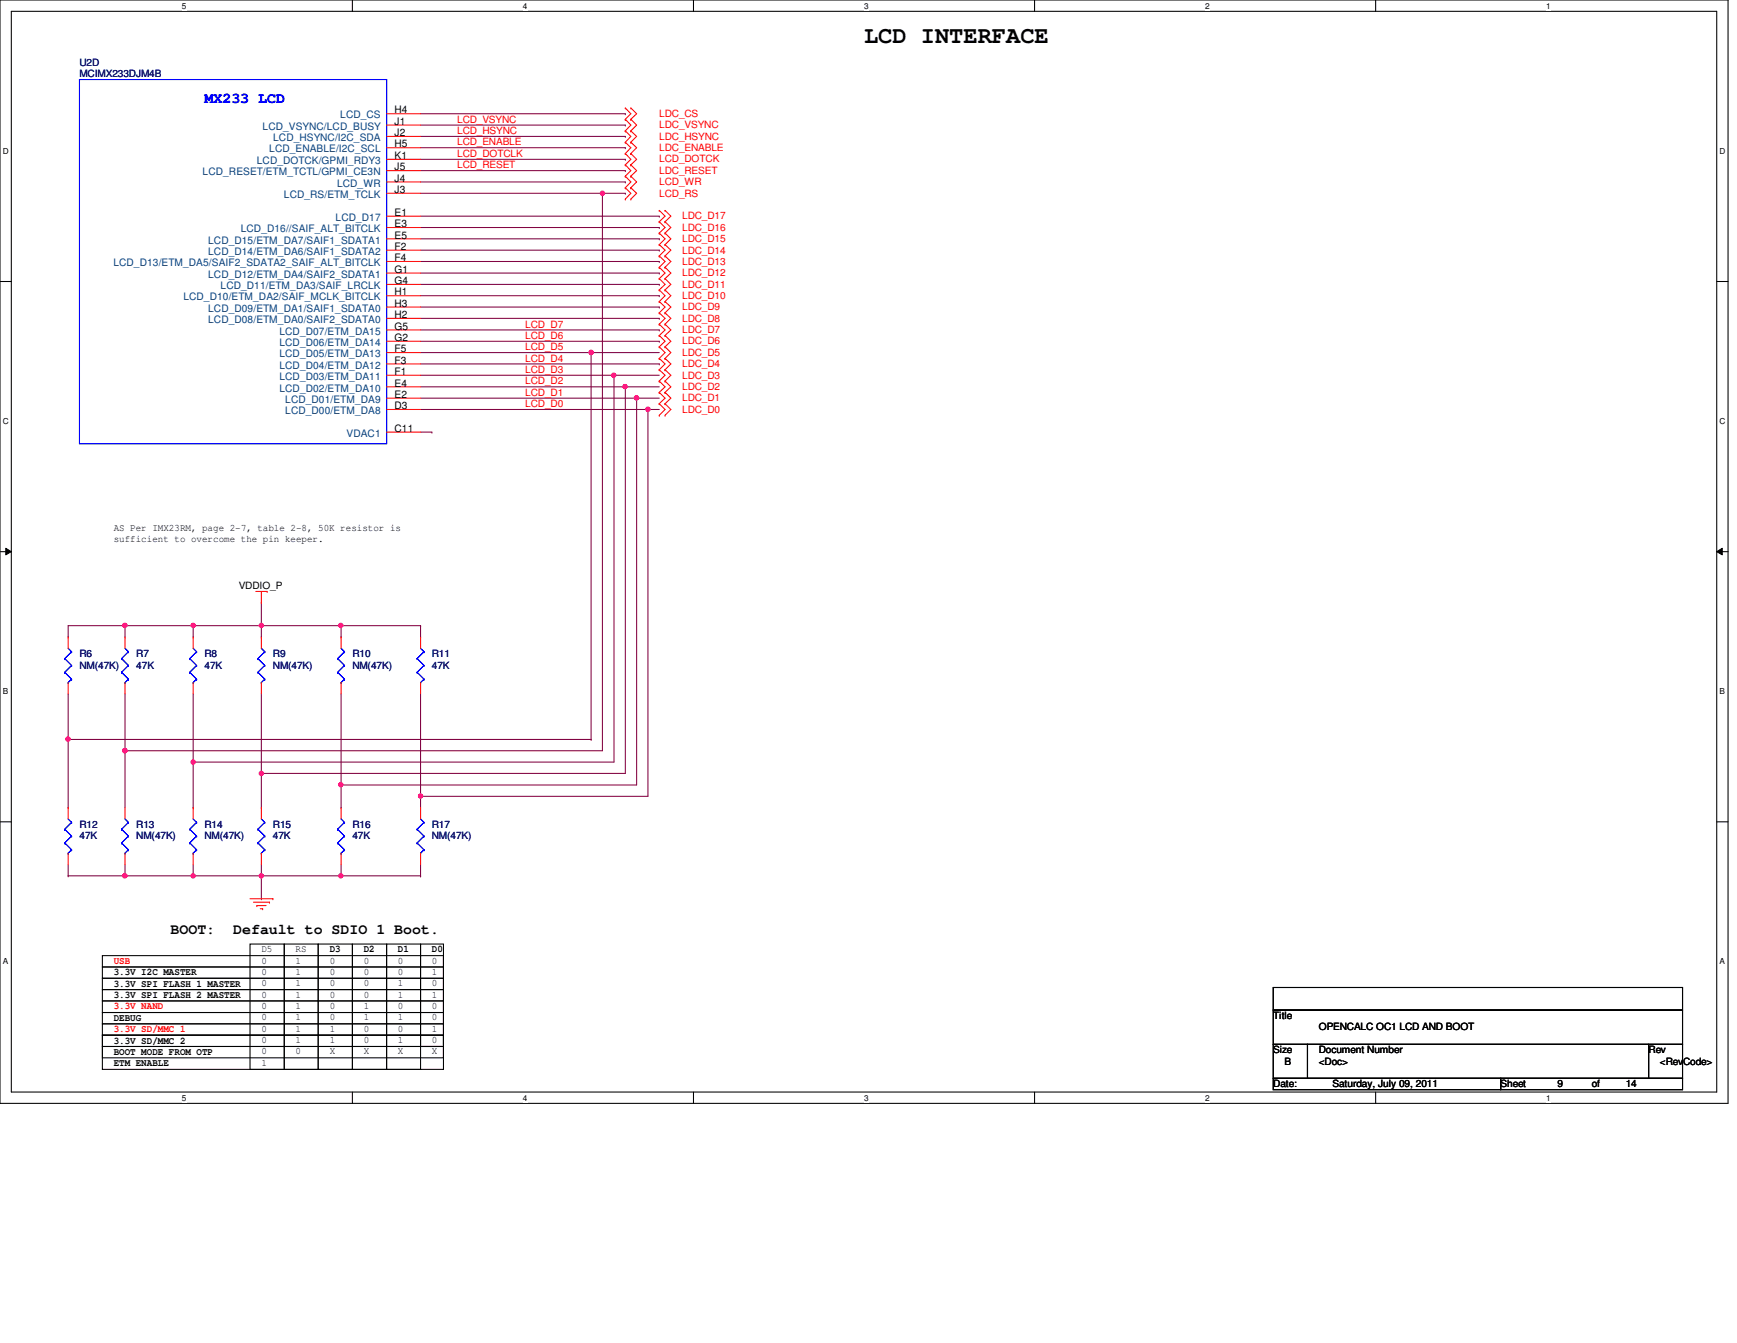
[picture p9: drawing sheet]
<svg xmlns="http://www.w3.org/2000/svg" width="279mm" height="216mm" viewBox="0 0 279 216" stroke-linecap="round" stroke-linejoin="round" font-family="sans-serif">
<path d="M0 0h278v177.4h-278zM1.8 1.8h274.3v173.8h-274.3z" fill="none" stroke="#000" stroke-width=".17"/>
<g fill="#fff">
<path d="M29.3 .2h.7v1.5h-.7z"/>
<path d="M29.3 175.8h.7v1.4h-.7z"/>
</g>
<path d="M56.7 0v1.8M56.7 175.6v1.8" fill="none" stroke="#000" stroke-width=".17"/>
<g fill="#fff">
<path d="M84.1 .2h.7v1.5h-.7z"/>
<path d="M84.1 175.8h.7v1.4h-.7z"/>
</g>
<path d="M111.5 0v1.8M111.5 175.6v1.8" fill="none" stroke="#000" stroke-width=".17"/>
<g fill="#fff">
<path d="M139 .2h.7v1.5h-.7z"/>
<path d="M139 175.8h.7v1.4h-.7z"/>
</g>
<path d="M166.4 0v1.8M166.4 175.6v1.8" fill="none" stroke="#000" stroke-width=".17"/>
<g fill="#fff">
<path d="M193.8 .2h.8v1.5h-.8z"/>
<path d="M193.8 175.8h.8v1.4h-.8z"/>
</g>
<path d="M221.3 0v1.8M221.3 175.6v1.8" fill="none" stroke="#000" stroke-width=".17"/>
<g fill="#fff">
<path d="M248.7 .2h.7v1.5h-.7z"/>
<path d="M248.7 175.8h.7v1.4h-.7z"/>
<path d="M.5 23.5h.9v1.5h-.9z"/>
<path d="M276.6 23.5h.9v1.5h-.9z"/>
<path d="M.5 67h.9v1.5h-.9z"/>
<path d="M276.6 67h.9v1.5h-.9z"/>
</g>
<path d="M0 45.3h1.8M276.1 45.3h1.9" fill="none" stroke="#000" stroke-width=".17"/>
<g fill="#fff">
<path d="M.5 110.4h.8v1.5h-.8z"/>
<path d="M276.6 110.4h.9v1.5h-.9z"/>
</g>
<path d="M0 88.7h1.8M276.1 88.7h1.9" fill="none" stroke="#000" stroke-width=".17"/>
<path d="M.9 88.1l.9 .6-.9 .5zM276.1 88.7l.9-.6v1.1z" fill="#000"/>
<path d="M.9 88.1l.9 .6-.9 .5zM276.1 88.7l.9-.6v1.1z" fill="none" stroke="#000" stroke-width=".16"/>
<g fill="#fff">
<path d="M.5 153.8h.8v1.5h-.8z"/>
<path d="M276.6 153.8h.9v1.5h-.9z"/>
</g>
<path d="M0 132.1h1.8M276.1 132.1h1.9" fill="none" stroke="#000" stroke-width=".17"/>
<g fill="none" stroke="#800040" stroke-width=".17">
<path d="M67.6 27.4h33M67.6 25.6h33M67.6 23.7h33M100.6 27.4h.1M100.6 25.6h.1M100.6 23.7h.1M67.6 53h38.4M67.6 56.7h27.5M67.6 58.5h38.4M67.6 54.9h38.4M95.1 56.7h.1M106 53h.1"/>
<path d="M106 58.5h.1M106 54.9h.1M67.6 62.2h33M67.6 64h34.8M67.6 60.3h31.2M67.6 65.8h36.6M98.8 60.3h.1M100.6 62.2h.1M102.4 64h.1M104.2 65.8h.1M42 96.9v3.7M11 118.9h.1"/>
<path d="M11 111.5v7.4M31.1 102.4h.1M31.1 111.5v11M42 100.6h.1M42 100.6h-10.9v1.8M42 111.5v12.8M54.9 102.4h.1M54.9 100.6v1.8M54.9 111.5v14.7M67.6 102.4h.1M67.6 100.6v1.8M67.6 111.5v16.5"/>
<path d="M31.1 122.5h.1M42 124.3h.1M54.9 126.2h.1M67.6 128h.1"/>
</g>
<circle cx="42" cy="100.5" r=".34" fill="#f0f"/>
<circle cx="42" cy="100.5" r=".34" fill="none" stroke="#f0f" stroke-width=".17"/>
<path d="M42 102.4h.1M54.9 100.6h.1M54.9 100.6h-12.9v1.8" fill="none" stroke="#800040" stroke-width=".17"/>
<circle cx="54.8" cy="100.5" r=".34" fill="#f0f"/>
<circle cx="54.8" cy="100.5" r=".34" fill="none" stroke="#f0f" stroke-width=".17"/>
<path d="M54.9 100.6h12.7M67.6 100.6h.1M31.1 140.8h10.9M42 140.8h.1" fill="none" stroke="#800040" stroke-width=".17"/>
<circle cx="42" cy="140.8" r=".34" fill="#f0f"/>
<circle cx="42" cy="140.8" r=".34" fill="none" stroke="#f0f" stroke-width=".17"/>
<path d="M11 139v1.8M54.9 139v1.8M67.6 139v1.8M11 140.8h.1M11 140.8h9.1M20.1 140.8h.1M42 144.5h.1M42 140.8v3.7M54.9 140.8h.1M54.9 140.8h12.7M67.6 140.8h.1" fill="none" stroke="#800040" stroke-width=".17"/>
<circle cx="20.1" cy="140.8" r=".36" fill="#f0f"/>
<circle cx="20.1" cy="140.8" r=".36" fill="none" stroke="#f0f" stroke-width=".17"/>
<path d="M42 140.8h12.9M54.9 140.8h.1" fill="none" stroke="#800040" stroke-width=".17"/>
<circle cx="54.8" cy="140.8" r=".34" fill="#f0f"/>
<circle cx="54.8" cy="140.8" r=".34" fill="none" stroke="#f0f" stroke-width=".17"/>
<g fill="none" stroke="#800040" stroke-width=".17">
<path d="M67.6 29.3h33M67.6 20.1h33M67.6 21.9h33M100.6 29.3h.1M100.6 20.1h.1M100.6 21.9h.1M67.6 69.5h1.9M69.5 69.5h.1M20.1 102.4h.1M20.1 111.5v9.2M31.1 100.6h.1M31.1 100.6h-11v1.8"/>
<path d="M20.1 120.7h.1M31.1 139v1.8M42 139v1.8M31.1 140.8h.1M42 140.8h.1"/>
</g>
<circle cx="20.1" cy="100.5" r=".36" fill="#f0f"/>
<circle cx="20.1" cy="100.5" r=".36" fill="none" stroke="#f0f" stroke-width=".17"/>
<circle cx="31.1" cy="100.5" r=".34" fill="#f0f"/>
<circle cx="31.1" cy="100.5" r=".34" fill="none" stroke="#f0f" stroke-width=".17"/>
<path d="M20.1 139v1.8M20.1 140.8h.1M20.1 140.8h11M31.1 140.8h.1" fill="none" stroke="#800040" stroke-width=".17"/>
<circle cx="31.1" cy="140.8" r=".34" fill="#f0f"/>
<circle cx="31.1" cy="140.8" r=".34" fill="none" stroke="#f0f" stroke-width=".17"/>
<path d="M11 102.4h.1M20.1 100.6h.1M20.1 100.6h-9.1v1.8M67.6 128h.1M67.6 128h36.6" fill="none" stroke="#800040" stroke-width=".17"/>
<circle cx="67.6" cy="128" r=".34" fill="#f0f"/>
<circle cx="67.6" cy="128" r=".34" fill="none" stroke="#f0f" stroke-width=".17"/>
<path d="M104.2 65.8h.1M104.2 65.8v62.2" fill="none" stroke="#800040" stroke-width=".17"/>
<circle cx="104.2" cy="65.8" r=".35" fill="#f0f"/>
<circle cx="104.2" cy="65.8" r=".35" fill="none" stroke="#f0f" stroke-width=".17"/>
<path d="M104.2 65.8h.1M104.2 65.8h1.8M54.9 126.2h.1M54.9 126.2h47.5M67.6 128h.1M67.6 128v1.8" fill="none" stroke="#800040" stroke-width=".17"/>
<circle cx="54.8" cy="126.1" r=".34" fill="#f0f"/>
<circle cx="54.8" cy="126.1" r=".34" fill="none" stroke="#f0f" stroke-width=".17"/>
<path d="M102.4 64h.1M102.4 64v62.2" fill="none" stroke="#800040" stroke-width=".17"/>
<circle cx="102.4" cy="64" r=".36" fill="#f0f"/>
<circle cx="102.4" cy="64" r=".36" fill="none" stroke="#f0f" stroke-width=".17"/>
<path d="M102.4 64h.1M102.4 64h3.6M42 124.3h.1M42 124.3h58.6" fill="none" stroke="#800040" stroke-width=".17"/>
<circle cx="42" cy="124.3" r=".34" fill="#f0f"/>
<circle cx="42" cy="124.3" r=".34" fill="none" stroke="#f0f" stroke-width=".17"/>
<path d="M100.6 62.2h.1M100.6 62.2v62.1" fill="none" stroke="#800040" stroke-width=".17"/>
<circle cx="100.5" cy="62.1" r=".34" fill="#f0f"/>
<circle cx="100.5" cy="62.1" r=".34" fill="none" stroke="#f0f" stroke-width=".17"/>
<path d="M100.6 62.2h.1M100.6 62.2h5.4M31.1 122.5h.1M31.1 122.5h67.7" fill="none" stroke="#800040" stroke-width=".17"/>
<circle cx="31.1" cy="122.5" r=".34" fill="#f0f"/>
<circle cx="31.1" cy="122.5" r=".34" fill="none" stroke="#f0f" stroke-width=".17"/>
<path d="M98.8 60.3h.1M98.8 60.3v62.2" fill="none" stroke="#800040" stroke-width=".17"/>
<circle cx="98.7" cy="60.3" r=".34" fill="#f0f"/>
<circle cx="98.7" cy="60.3" r=".34" fill="none" stroke="#f0f" stroke-width=".17"/>
<path d="M67.6 31.1h29.3M96.9 31.1h.1M96.9 31.1v89.6M98.8 60.3h.1M98.8 60.3h7.2" fill="none" stroke="#800040" stroke-width=".17"/>
<circle cx="96.9" cy="31.1" r=".34" fill="#f0f"/>
<circle cx="96.9" cy="31.1" r=".34" fill="none" stroke="#f0f" stroke-width=".17"/>
<path d="M20.1 120.7h.1M20.1 120.7h76.8" fill="none" stroke="#800040" stroke-width=".17"/>
<circle cx="20.1" cy="120.7" r=".37" fill="#f0f"/>
<circle cx="20.1" cy="120.7" r=".37" fill="none" stroke="#f0f" stroke-width=".17"/>
<path d="M11 118.9h84.1M95.1 118.9h.1M20.1 120.7h.1M20.1 120.7v9.1M31.1 129.8h.1M31.1 122.5v7.3M42 129.8h.1M42 124.3v5.5M54.9 129.8h.1M54.9 126.2v3.6" fill="none" stroke="#800040" stroke-width=".17"/>
<circle cx="10.9" cy="118.8" r=".36" fill="#f0f"/>
<circle cx="10.9" cy="118.8" r=".36" fill="none" stroke="#f0f" stroke-width=".17"/>
<path d="M95.1 56.7h.1M95.1 56.7v62.2" fill="none" stroke="#800040" stroke-width=".17"/>
<circle cx="95.1" cy="56.7" r=".35" fill="#f0f"/>
<circle cx="95.1" cy="56.7" r=".35" fill="none" stroke="#f0f" stroke-width=".17"/>
<g fill="none" stroke="#800040" stroke-width=".17">
<path d="M67.6 18.3h33M100.6 18.3h.1M67.6 38.4h38.4M67.6 36.6h38.4M67.6 34.8h38.4M96.9 31.1h3.7M100.6 31.1h.1M106 38.4h.1M106 36.6h.1M106 34.8h.1M67.6 51.2h38.4M67.6 49.4h38.4"/>
<path d="M67.6 47.5h38.4M67.6 43.9h38.4M67.6 45.7h38.4M67.6 42h38.4M67.6 40.2h38.4M95.1 56.7h.1M95.1 56.7h10.9M106 51.2h.1M106 49.4h.1M106 47.5h.1M106 43.9h.1M106 45.7h.1"/>
<path d="M106 42h.1M106 40.2h.1M11 118.9v10.9M11 129.8h.1"/>
</g>
<g fill="none" stroke="#f00" stroke-width=".17">
<path d="M62.2 18.3h5.4M100.6 19.2h.1M100.6 17.4h.1M100.6 17.4l.9 .9-.9 .9M100.6 19.2l.9 .9-.9 .9M101.5 19.2h.1M101.5 17.4h.1M101.5 17.4l.9 .9-.9 .9M101.5 19.2l.9 .9-.9 .9M62.2 38.4h5.4M62.2 36.6h5.4M62.2 34.8h5.4"/>
<path d="M62.2 25.6h5.4M62.2 23.7h5.4M62.2 21.9h5.4M62.2 27.4h5.4M62.2 31.1h5.4M62.2 20.1h5.4M62.2 29.3h5.4M100.6 21h.1M100.6 22.9h.1M100.6 24.7h.1M100.6 26.5h.1M100.6 28.3h.1"/>
<path d="M100.6 30.2h.1M100.6 32h.1M100.6 21l.9 .9-.9 1M100.6 22.9l.9 .8-.9 1M100.6 24.7l.9 .9-.9 .9M100.6 26.5l.9 .9-.9 .9M100.6 28.3l.9 1-.9 .9M100.6 30.2l.9 .9-.9 .9M101.5 21h.1M101.5 22.9h.1M101.5 24.7h.1M101.5 26.5h.1"/>
<path d="M101.5 28.3h.1M101.5 30.2h.1M101.5 32h.1M101.5 21l.9 .9-.9 1M101.5 22.9l.9 .8-.9 1M101.5 24.7l.9 .9-.9 .9M101.5 26.5l.9 .9-.9 .9M101.5 28.3l.9 1-.9 .9M101.5 30.2l.9 .9-.9 .9M106 39.3h.1M106 37.5h.1M106 35.6h.1"/>
<path d="M106 33.8h.1M106 39.3l1 .9-1 .9M106 37.5l1 .9-1 .9M106 35.6l1 1-1 .9M106 33.8l1 1-1 .8M107 39.3h.1M107 37.5h.1M107 35.6h.1M107 33.8h.1M107 33.8l.9 1-.9 .8M107 39.3l.9 .9-.9 .9M107 37.5l.9 .9-.9 .9"/>
<path d="M107 35.6l.9 1-.9 .9M62.2 58.5h5.4M62.2 56.7h5.4M62.2 54.9h5.4M62.2 53h5.4M62.2 51.2h5.4M62.2 49.4h5.4M62.2 47.5h5.4M62.2 45.7h5.4M62.2 43.9h5.4M62.2 42h5.4M62.2 40.2h5.4"/>
<path d="M106 59.4h.1M106 57.6h.1M106 55.8h.1M106 53.9h.1M106 52.1h.1M106 50.3h.1M106 48.5h.1M106 46.6h.1M106 44.8h.1M106 43h.1M106 41.1h.1M106 57.6l1 .9-1 .9"/>
<path d="M106 59.4l1 .9-1 1M106 55.8l1 .9-1 .9M106 53.9l1 1-1 .9M106 52.1l1 .9-1 .9M106 50.3l1 .9-1 .9M106 48.5l1 .9-1 .9M106 46.6l1 .9-1 1M106 43l1 .9-1 .9M106 44.8l1 .9-1 .9M106 41.1l1 .9-1 1M107 59.4h.1M107 57.6h.1"/>
<path d="M107 55.8h.1M107 53.9h.1M107 52.1h.1M107 50.3h.1M107 48.5h.1M107 46.6h.1M107 44.8h.1M107 43h.1M107 41.1h.1M107 57.6l.9 .9-.9 .9M107 59.4l.9 .9-.9 1M107 55.8l.9 .9-.9 .9"/>
<path d="M107 53.9l.9 1-.9 .9M107 52.1l.9 .9-.9 .9M107 50.3l.9 .9-.9 .9M107 48.5l.9 .9-.9 .9M107 46.6l.9 .9-.9 1M107 43l.9 .9-.9 .9M107 44.8l.9 .9-.9 .9M107 41.1l.9 .9-.9 1M62.2 65.8h5.4M62.2 64h5.4M62.2 62.2h5.4M62.2 60.3h5.4"/>
<path d="M62.2 69.5h5.4M106 66.8h.1M106 64.9h.1M106 63.1h.1M106 61.3h.1M106 64.9l1 .9-1 1M106 63.1l1 .9-1 .9M106 61.3l1 .9-1 .9M107 66.8h.1M107 64.9h.1M107 63.1h.1M107 61.3h.1"/>
<path d="M107 64.9l.9 .9-.9 1M107 63.1l.9 .9-.9 .9M107 61.3l.9 .9-.9 .9M41.1 95.1h1.9M42 96.9h.1M42 95.1v1.8M43 95.1h.1M11 102.4v1.8M11 109.7v1.8M20.1 102.4v1.8M20.1 109.7v1.8M31.1 102.4v1.8"/>
<path d="M31.1 109.7v1.8M42 102.4v1.8M42 109.7v1.8M54.9 102.4v1.8M54.9 109.7v1.8M67.6 102.4v1.8M67.6 109.7v1.8M11 129.8v1.9M11 137.2v1.8M20.1 129.8v1.9M20.1 137.2v1.8M31.1 129.8v1.9"/>
<path d="M31.1 137.2v1.8M42 129.8v1.9M42 137.2v1.8M54.9 129.8v1.9M54.9 137.2v1.8M67.6 129.8v1.9M67.6 137.2v1.8M40.2 144.5h3.7M40.8 145h2.5M41.3 145.6h.1M41.3 145.6h1.5M41.9 146.1h.3"/>
<path d="M42.2 146.1h.1M43.3 145h.1M43.9 144.5h.1"/>
</g>
<g fill="none" stroke="#000" stroke-width=".17">
<path d="M16.5 153.6h54.8v1.8h-54.8zM16.5 157.3h54.8v1.8h-54.8zM16.5 159.1h54.8v1.8h-54.8zM16.5 155.4h54.8v1.9h-54.8zM40.2 151.8h5.5v20.1h-5.5zM45.7 151.8h5.5v20.1h-5.5zM51.2 151.8h5.5v20.1h-5.5zM56.7 151.8h5.5v20.1h-5.5zM62.2 151.8h5.4v20.1h-5.4zM67.6 151.8h3.7v16.4h-3.7zM204.8 158.7h65.8v3.7h-65.8zM16.5 166.4h54.8v5.5h-54.8z"/>
<path d="M16.5 160.9h54.8v1.9h-54.8zM16.5 162.8h54.8v1.8h-54.8zM16.5 164.6h54.8v1.8h-54.8zM16.5 166.4h54.8v1.8h-54.8zM16.5 168.2h54.8v1.9h-54.8zM204.8 162.4h65.8v5.5h-65.8zM204.8 167.9h5.5v5.5h-5.5zM204.8 173.4h36.6v1.8h-36.6zM210.3 167.9h54.9v5.5h-54.9zM241.4 173.4h29.2v1.8h-29.2zM265.2 167.9h5.4v5.5h-5.4z"/>
</g>
<g fill="none" stroke="#00f" stroke-width=".17">
<path d="M12.8 12.8h49.4v58.5h-49.4zM10.4 105.9h.1M10.4 108.1h.1M10.4 105.9l1.1 1.1M10.4 108.1l1.1 1.1M11 109.7h.1M11 104.2l.5 .6M11.5 104.8h.1M11.5 107h.1M11.5 109.2h.1M11.5 104.8l-1.1 1.1M11.5 107l-1.1 1.1"/>
<path d="M11.5 109.2l-.5 .5M19.6 105.9h.1M19.6 108.1h.1M19.6 105.9l1.1 1.1M19.6 108.1l1.1 1.1M20.1 109.7h.1M20.1 104.2l.6 .6M20.7 104.8h.1M20.7 107h.1M20.7 109.2h.1M20.7 104.8l-1.1 1.1M20.7 107l-1.1 1.1"/>
<path d="M20.7 109.2l-.6 .5M30.5 105.9h.1M30.5 108.1h.1M30.5 105.9l1.1 1.1M30.5 108.1l1.1 1.1M31.1 109.7h.1M31.1 104.2l.5 .6M31.6 104.8h.1M31.6 107h.1M31.6 109.2h.1M31.6 104.8l-1.1 1.1M31.6 107l-1.1 1.1"/>
<path d="M31.6 109.2l-.5 .5M41.5 105.9h.1M41.5 108.1h.1M41.5 105.9l1.1 1.1M41.5 108.1l1.1 1.1M42 109.7h.1M42 104.2l.6 .6M42.6 104.8h.1M42.6 107h.1M42.6 109.2h.1M42.6 104.8l-1.1 1.1M42.6 107l-1.1 1.1"/>
<path d="M42.6 109.2l-.6 .5M54.3 105.9h.1M54.3 108.1h.1M54.3 105.9l1.1 1.1M54.3 108.1l1.1 1.1M54.9 109.7h.1M54.9 104.2l.5 .6M55.4 104.8h.1M55.4 107h.1M55.4 109.2h.1M55.4 104.8l-1.1 1.1M55.4 107l-1.1 1.1"/>
<path d="M55.4 109.2l-.5 .5M67.1 105.9h.1M67.1 108.1h.1M67.1 105.9l1.1 1.1M67.1 108.1l1.1 1.1M67.6 109.7h.1M67.6 104.2l.6 .6M68.2 104.8h.1M68.2 107h.1M68.2 109.2h.1M68.2 104.8l-1.1 1.1M68.2 107l-1.1 1.1"/>
<path d="M68.2 109.2l-.6 .5M10.4 133.3h.1M10.4 135.5h.1M10.4 133.3l1.1 1.1M10.4 135.5l1.1 1.1M11 137.2h.1M11 131.7l.5 .5M11.5 132.2h.1M11.5 134.4h.1M11.5 136.6h.1M11.5 132.2l-1.1 1.1M11.5 134.4l-1.1 1.1"/>
<path d="M11.5 136.6l-.5 .6M19.6 133.3h.1M19.6 135.5h.1M19.6 133.3l1.1 1.1M19.6 135.5l1.1 1.1M20.1 137.2h.1M20.1 131.7l.6 .5M20.7 132.2h.1M20.7 134.4h.1M20.7 136.6h.1M20.7 132.2l-1.1 1.1M20.7 134.4l-1.1 1.1"/>
<path d="M20.7 136.6l-.6 .6M30.5 133.3h.1M30.5 135.5h.1M30.5 133.3l1.1 1.1M30.5 135.5l1.1 1.1M31.1 137.2h.1M31.1 131.7l.5 .5M31.6 132.2h.1M31.6 134.4h.1M31.6 136.6h.1M31.6 132.2l-1.1 1.1M31.6 134.4l-1.1 1.1"/>
<path d="M31.6 136.6l-.5 .6M41.5 133.3h.1M41.5 135.5h.1M41.5 133.3l1.1 1.1M41.5 135.5l1.1 1.1M42 137.2h.1M42 131.7l.6 .5M42.6 132.2h.1M42.6 134.4h.1M42.6 136.6h.1M42.6 132.2l-1.1 1.1M42.6 134.4l-1.1 1.1"/>
<path d="M42.6 136.6l-.6 .6M54.3 133.3h.1M54.3 135.5h.1M54.3 133.3l1.1 1.1M54.3 135.5l1.1 1.1M54.9 137.2h.1M54.9 131.7l.5 .5M55.4 132.2h.1M55.4 134.4h.1M55.4 136.6h.1M55.4 132.2l-1.1 1.1M55.4 134.4l-1.1 1.1"/>
<path d="M55.4 136.6l-.5 .6M67.1 133.3h.1M67.1 135.5h.1M67.1 133.3l1.1 1.1M67.1 135.5l1.1 1.1M67.6 137.2h.1M67.6 131.7l.6 .5M68.2 132.2h.1M68.2 134.4h.1M68.2 136.6h.1M68.2 132.2l-1.1 1.1M68.2 134.4l-1.1 1.1"/>
<path d="M68.2 136.6l-.6 .6"/>
</g>
<circle cx="42" cy="100.5" r=".34" fill="#f0f"/>
<circle cx="42" cy="100.5" r=".34" fill="none" stroke="#f0f" stroke-width=".17"/>
<circle cx="54.8" cy="100.5" r=".34" fill="#f0f"/>
<circle cx="54.8" cy="100.5" r=".34" fill="none" stroke="#f0f" stroke-width=".17"/>
<circle cx="42" cy="140.8" r=".34" fill="#f0f"/>
<circle cx="42" cy="140.8" r=".34" fill="none" stroke="#f0f" stroke-width=".17"/>
<circle cx="20.1" cy="140.8" r=".36" fill="#f0f"/>
<circle cx="20.1" cy="140.8" r=".36" fill="none" stroke="#f0f" stroke-width=".17"/>
<circle cx="54.8" cy="140.8" r=".34" fill="#f0f"/>
<circle cx="54.8" cy="140.8" r=".34" fill="none" stroke="#f0f" stroke-width=".17"/>
<circle cx="20.1" cy="100.5" r=".36" fill="#f0f"/>
<circle cx="20.1" cy="100.5" r=".36" fill="none" stroke="#f0f" stroke-width=".17"/>
<circle cx="31.1" cy="100.5" r=".34" fill="#f0f"/>
<circle cx="31.1" cy="100.5" r=".34" fill="none" stroke="#f0f" stroke-width=".17"/>
<circle cx="31.1" cy="140.8" r=".34" fill="#f0f"/>
<circle cx="31.1" cy="140.8" r=".34" fill="none" stroke="#f0f" stroke-width=".17"/>
<circle cx="67.6" cy="128" r=".34" fill="#f0f"/>
<circle cx="67.6" cy="128" r=".34" fill="none" stroke="#f0f" stroke-width=".17"/>
<circle cx="104.2" cy="65.8" r=".35" fill="#f0f"/>
<circle cx="104.2" cy="65.8" r=".35" fill="none" stroke="#f0f" stroke-width=".17"/>
<circle cx="54.8" cy="126.1" r=".34" fill="#f0f"/>
<circle cx="54.8" cy="126.1" r=".34" fill="none" stroke="#f0f" stroke-width=".17"/>
<circle cx="102.4" cy="64" r=".36" fill="#f0f"/>
<circle cx="102.4" cy="64" r=".36" fill="none" stroke="#f0f" stroke-width=".17"/>
<circle cx="42" cy="124.3" r=".34" fill="#f0f"/>
<circle cx="42" cy="124.3" r=".34" fill="none" stroke="#f0f" stroke-width=".17"/>
<circle cx="100.5" cy="62.1" r=".34" fill="#f0f"/>
<circle cx="100.5" cy="62.1" r=".34" fill="none" stroke="#f0f" stroke-width=".17"/>
<circle cx="31.1" cy="122.5" r=".34" fill="#f0f"/>
<circle cx="31.1" cy="122.5" r=".34" fill="none" stroke="#f0f" stroke-width=".17"/>
<circle cx="98.7" cy="60.3" r=".34" fill="#f0f"/>
<circle cx="98.7" cy="60.3" r=".34" fill="none" stroke="#f0f" stroke-width=".17"/>
<circle cx="96.9" cy="31.1" r=".34" fill="#f0f"/>
<circle cx="96.9" cy="31.1" r=".34" fill="none" stroke="#f0f" stroke-width=".17"/>
<circle cx="20.1" cy="120.7" r=".37" fill="#f0f"/>
<circle cx="20.1" cy="120.7" r=".37" fill="none" stroke="#f0f" stroke-width=".17"/>
<circle cx="10.9" cy="118.8" r=".36" fill="#f0f"/>
<circle cx="10.9" cy="118.8" r=".36" fill="none" stroke="#f0f" stroke-width=".17"/>
<circle cx="95.1" cy="56.7" r=".35" fill="#f0f"/>
<circle cx="95.1" cy="56.7" r=".35" fill="none" stroke="#f0f" stroke-width=".17"/>
<text font-size="3.8" x="139" y="6.9">LCD INTERFACE</text>
<text font-size="2.4" fill="#00f" x="32.9" y="16.6">MX233 LCD</text>
<g font-size="2.4">
<text x="27.4" y="150.1">BOOT:</text>
<text x="37.5" y="150.1">Default to SDIO 1 Boot.</text>
</g>
<g font-size="1.7" fill="#004080">
<text x="42.2" y="20.9">LCD_VSYNC/LCD_BUSY</text>
<text x="43.9" y="22.7">LCD_HSYNC/I2C_SDA</text>
<text x="54.7" y="19">LCD_CS</text>
<text x="32.6" y="28.2">LCD_RESET/ETM_TCTL/GPMI_CE3N</text>
<text x="41.3" y="26.4">LCD_DOTCK/GPMI_RDY3</text>
<text x="43.3" y="24.5">LCD_ENABLE/I2C_SCL</text>
<text x="45.7" y="31.8">LCD_RS/ETM_TCLK</text>
<text x="54" y="35.5">LCD_D17</text>
<text x="54.2" y="30">LCD_WR</text>
<text x="33.5" y="41">LCD_D14/ETM_DA6/SAIF1_SDATA2</text>
<text x="33.5" y="39.2">LCD_D15/ETM_DA7/SAIF1_SDATA1</text>
<text x="38.7" y="37.3">LCD_D16//SAIF_ALT_BITCLK</text>
<text x="18.2" y="42.8">LCD_D13/ETM_DA5/SAIF2_SDATA2_SAIF_ALT_BITCLK</text>
<text x="33.5" y="44.7">LCD_D12/ETM_DA4/SAIF2_SDATA1</text>
<text x="35.5" y="46.5">LCD_D11/ETM_DA3/SAIF_LRCLK</text>
<text x="29.5" y="48.3">LCD_D10/ETM_DA2/SAIF_MCLK_BITCLK</text>
<text x="33.5" y="51.9">LCD_D08/ETM_DA0/SAIF2_SDATA0</text>
<text x="33.5" y="50.1">LCD_D09/ETM_DA1/SAIF1_SDATA0</text>
<text x="45" y="53.8">LCD_D07/ETM_DA15</text>
<text x="45" y="59.3">LCD_D04/ETM_DA12</text>
<text x="45" y="57.4">LCD_D05/ETM_DA13</text>
<text x="45" y="55.6">LCD_D06/ETM_DA14</text>
<text x="45" y="62.9">LCD_D02/ETM_DA10</text>
<text x="45" y="61.1">LCD_D03/ETM_DA11</text>
<text x="45.9" y="64.8">LCD_D01/ETM_DA9</text>
<text x="45.9" y="66.6">LCD_D00/ETM_DA8</text>
<text x="55.8" y="70.2">VDAC1</text>
</g>
<g font-size="1.7">
<text x="63.5" y="18.2">H4</text>
<text x="63.5" y="23.7">H5</text>
<text x="63.5" y="21.9">J2</text>
<text x="63.5" y="20.1">J1</text>
<text x="63.5" y="25.6">K1</text>
<text x="63.5" y="27.4">J5</text>
<text x="63.5" y="29.2">J4</text>
<text x="63.5" y="34.7">E1</text>
<text x="63.5" y="31">J3</text>
<text x="63.5" y="42">F4</text>
<text x="63.5" y="40.2">F2</text>
<text x="63.5" y="38.4">E5</text>
<text x="63.5" y="36.5">E3</text>
<text x="63.5" y="47.5">H1</text>
<text x="63.5" y="45.7">G4</text>
<text x="63.5" y="43.9">G1</text>
<text x="63.5" y="53">G5</text>
<text x="63.5" y="51.1">H2</text>
<text x="63.5" y="49.3">H3</text>
<text x="63.5" y="58.5">F3</text>
<text x="63.5" y="56.6">F5</text>
<text x="63.5" y="54.8">G2</text>
<text x="63.5" y="65.8">D3</text>
<text x="63.5" y="64">E2</text>
<text x="63.5" y="62.1">E4</text>
<text x="63.5" y="60.3">F1</text>
<text x="63.5" y="69.4">C11</text>
</g>
<g font-size="1.6" fill="#000080">
<text x="12.8" y="10.6">U2D</text>
<text x="12.8" y="12.4">MCIMX233DJM4B</text>
<text x="12.8" y="105.7">R6</text>
<text x="12.8" y="107.5">NM(47K)</text>
<text x="21.9" y="105.7">R7</text>
<text x="21.9" y="107.5">47K</text>
<text x="32.9" y="105.7">R8</text>
<text x="32.9" y="107.5">47K</text>
<text x="43.9" y="105.7">R9</text>
<text x="43.9" y="107.5">NM(47K)</text>
<text x="56.7" y="105.7">R10</text>
<text x="56.7" y="107.5">NM(47K)</text>
<text x="69.5" y="105.7">R11</text>
<text x="69.5" y="107.5">47K</text>
<text x="12.8" y="133.1">R12</text>
<text x="12.8" y="134.9">47K</text>
<text x="21.9" y="133.1">R13</text>
<text x="21.9" y="134.9">NM(47K)</text>
<text x="32.9" y="133.1">R14</text>
<text x="32.9" y="134.9">NM(47K)</text>
<text x="43.9" y="133.1">R15</text>
<text x="43.9" y="134.9">47K</text>
<text x="56.7" y="133.1">R16</text>
<text x="56.7" y="134.9">47K</text>
<text x="69.5" y="133.1">R17</text>
<text x="69.5" y="134.9">NM(47K)</text>
</g>
<g font-size="1.6" fill="#f00">
<text x="73.5" y="23.4">LCD_ENABLE</text>
<text x="73.5" y="19.7">LCD_VSYNC</text>
<text x="73.5" y="21.5">LCD_HSYNC</text>
<text x="106" y="18.8">LDC_CS</text>
<text x="106" y="20.6">LDC_VSYNC</text>
<text x="106" y="22.5">LDC_HSYNC</text>
<text x="73.5" y="27.1">LCD_RESET</text>
<text x="73.5" y="25.2">LCD_DOTCLK</text>
<text x="106" y="24.3">LDC_ENABLE</text>
<text x="106" y="26.1">LCD_DOTCK</text>
<text x="106" y="27.9">LDC_RESET</text>
<text x="106" y="29.8">LCD_WR</text>
<text x="106" y="31.6">LCD_RS</text>
<text x="109.7" y="35.3">LDC_D17</text>
<text x="109.7" y="40.8">LDC_D14</text>
<text x="109.7" y="38.9">LDC_D15</text>
<text x="109.7" y="37.1">LDC_D16</text>
<text x="109.7" y="44.4">LDC_D12</text>
<text x="109.7" y="46.2">LDC_D11</text>
<text x="109.7" y="42.6">LDC_D13</text>
<text x="84.5" y="52.7">LCD_D7</text>
<text x="109.7" y="53.6">LDC_D7</text>
<text x="109.7" y="51.7">LDC_D8</text>
<text x="109.7" y="49.9">LDC_D9</text>
<text x="109.7" y="48">LDC_D10</text>
<text x="84.5" y="56.3">LCD_D5</text>
<text x="84.5" y="58.1">LCD_D4</text>
<text x="84.5" y="59.9">LCD_D3</text>
<text x="84.5" y="54.5">LCD_D6</text>
<text x="109.7" y="59.1">LDC_D4</text>
<text x="109.7" y="57.2">LDC_D5</text>
<text x="109.7" y="55.4">LDC_D6</text>
<text x="84.5" y="61.8">LCD_D2</text>
<text x="84.5" y="63.6">LCD_D1</text>
<text x="84.5" y="65.4">LCD_D0</text>
<text x="109.7" y="64.5">LDC_D1</text>
<text x="109.7" y="62.7">LDC_D2</text>
<text x="109.7" y="60.9">LDC_D3</text>
<text x="109.7" y="66.3">LDC_D0</text>
<text x="18.3" y="155">USB</text>
<text x="18.3" y="162.3">3.3V NAND</text>
<text x="18.3" y="165.9">3.3V SD/MMC 1</text>
</g>
<g font-size="1.6">
<text x="18.3" y="85.4">AS Per IMX23RM, page 2-7, table 2-8, 50K resistor is</text>
<text x="18.3" y="87.1">sufficient to overcome the pin keeper.</text>
<text x="38.4" y="94.7">VDDIO_P</text>
<text x="42" y="154.9">0</text>
<text x="42" y="153">D5</text>
<text x="47.5" y="153">RS</text>
<text x="47.5" y="154.9">1</text>
<text x="53" y="153.1">D3</text>
<text x="53" y="154.9">0</text>
<text x="58.5" y="153.1">D2</text>
<text x="58.5" y="154.9">0</text>
<text x="64" y="154.9">0</text>
<text x="64" y="153.1">D1</text>
<text x="69.5" y="154.9">0</text>
<text x="69.5" y="153.1">D0</text>
<text x="18.3" y="156.8">3.3V I2C MASTER</text>
<text x="18.3" y="158.6">3.3V SPI FLASH 1 MASTER</text>
<text x="18.3" y="160.4">3.3V SPI FLASH 2 MASTER</text>
<text x="42" y="156.7">0</text>
<text x="42" y="158.5">0</text>
<text x="42" y="160.4">0</text>
<text x="47.5" y="156.7">1</text>
<text x="47.5" y="158.5">1</text>
<text x="47.5" y="160.4">1</text>
<text x="53" y="160.4">0</text>
<text x="53" y="158.5">0</text>
<text x="53" y="156.7">0</text>
<text x="58.5" y="160.4">0</text>
<text x="58.5" y="158.5">0</text>
<text x="58.5" y="156.7">0</text>
<text x="64" y="160.4">1</text>
<text x="64" y="158.5">1</text>
<text x="64" y="156.7">0</text>
<text x="69.5" y="158.5">0</text>
<text x="69.5" y="160.4">1</text>
<text x="69.5" y="156.7">1</text>
<text x="18.3" y="164.1">DEBUG</text>
<text x="18.3" y="167.8">3.3V SD/MMC 2</text>
<text x="42" y="162.2">0</text>
<text x="42" y="164">0</text>
<text x="42" y="167.7">0</text>
<text x="42" y="165.9">0</text>
<text x="47.5" y="162.2">1</text>
<text x="47.5" y="164">1</text>
<text x="47.5" y="165.9">1</text>
<text x="47.5" y="167.7">1</text>
<text x="53" y="164">0</text>
<text x="53" y="162.2">0</text>
<text x="53" y="167.7">1</text>
<text x="53" y="165.9">1</text>
<text x="58.5" y="162.2">1</text>
<text x="58.5" y="167.7">0</text>
<text x="58.5" y="165.9">0</text>
<text x="58.5" y="164">1</text>
<text x="64" y="164">1</text>
<text x="64" y="167.7">1</text>
<text x="64" y="165.9">0</text>
<text x="64" y="162.2">0</text>
<text x="69.5" y="164">0</text>
<text x="69.5" y="167.7">0</text>
<text x="69.5" y="162.2">0</text>
<text x="69.5" y="165.9">1</text>
<text x="204.8" y="163.8">Title</text>
<text x="212.1" y="165.7">OPENCALC OC1 LCD AND BOOT</text>
<text x="18.3" y="171.4">ETM ENABLE</text>
<text x="18.3" y="169.6">BOOT MODE FROM OTP</text>
<text x="42" y="171.3">1</text>
<text x="42" y="169.5">0</text>
<text x="47.5" y="169.5">0</text>
<text x="53" y="169.5">X</text>
<text x="58.5" y="169.5">X</text>
<text x="64" y="169.5">X</text>
<text x="69.5" y="169.5">X</text>
<text x="204.8" y="169.3">Size</text>
<text x="206.6" y="171.2">B</text>
<text x="212.1" y="169.3">Document Number</text>
<text x="212.1" y="171.2">&lt;Doc&gt;</text>
<text x="265.2" y="169.3">Rev</text>
<text x="267" y="171.2">&lt;RevCode&gt;</text>
<text x="204.8" y="174.8">Date:</text>
<text x="214.3" y="174.8">Saturday, July 09, 2011</text>
<text x="241.4" y="174.8">Sheet</text>
<text x="250.5" y="174.8">9</text>
<text x="256" y="174.8">of</text>
<text x="261.5" y="174.8">14</text>
</g>
<g font-size="1.3">
<text x="29.3" y="1.4">5</text>
<text x="84.1" y="1.4">4</text>
<text x="139" y="1.4">3</text>
<text x="193.8" y="1.4">2</text>
<text x="248.7" y="1.4">1</text>
<text x=".5" y="24.7">D</text>
<text x="276.6" y="24.7">D</text>
<text x=".5" y="68.2">C</text>
<text x="276.6" y="68.2">C</text>
<text x=".5" y="111.6">B</text>
<text x="276.6" y="111.6">B</text>
<text x=".5" y="155">A</text>
<text x="276.6" y="155">A</text>
<text x="29.3" y="177">5</text>
<text x="84.1" y="177">4</text>
<text x="139" y="177">3</text>
<text x="193.8" y="177">2</text>
<text x="248.7" y="177">1</text>
</g>
</svg>
